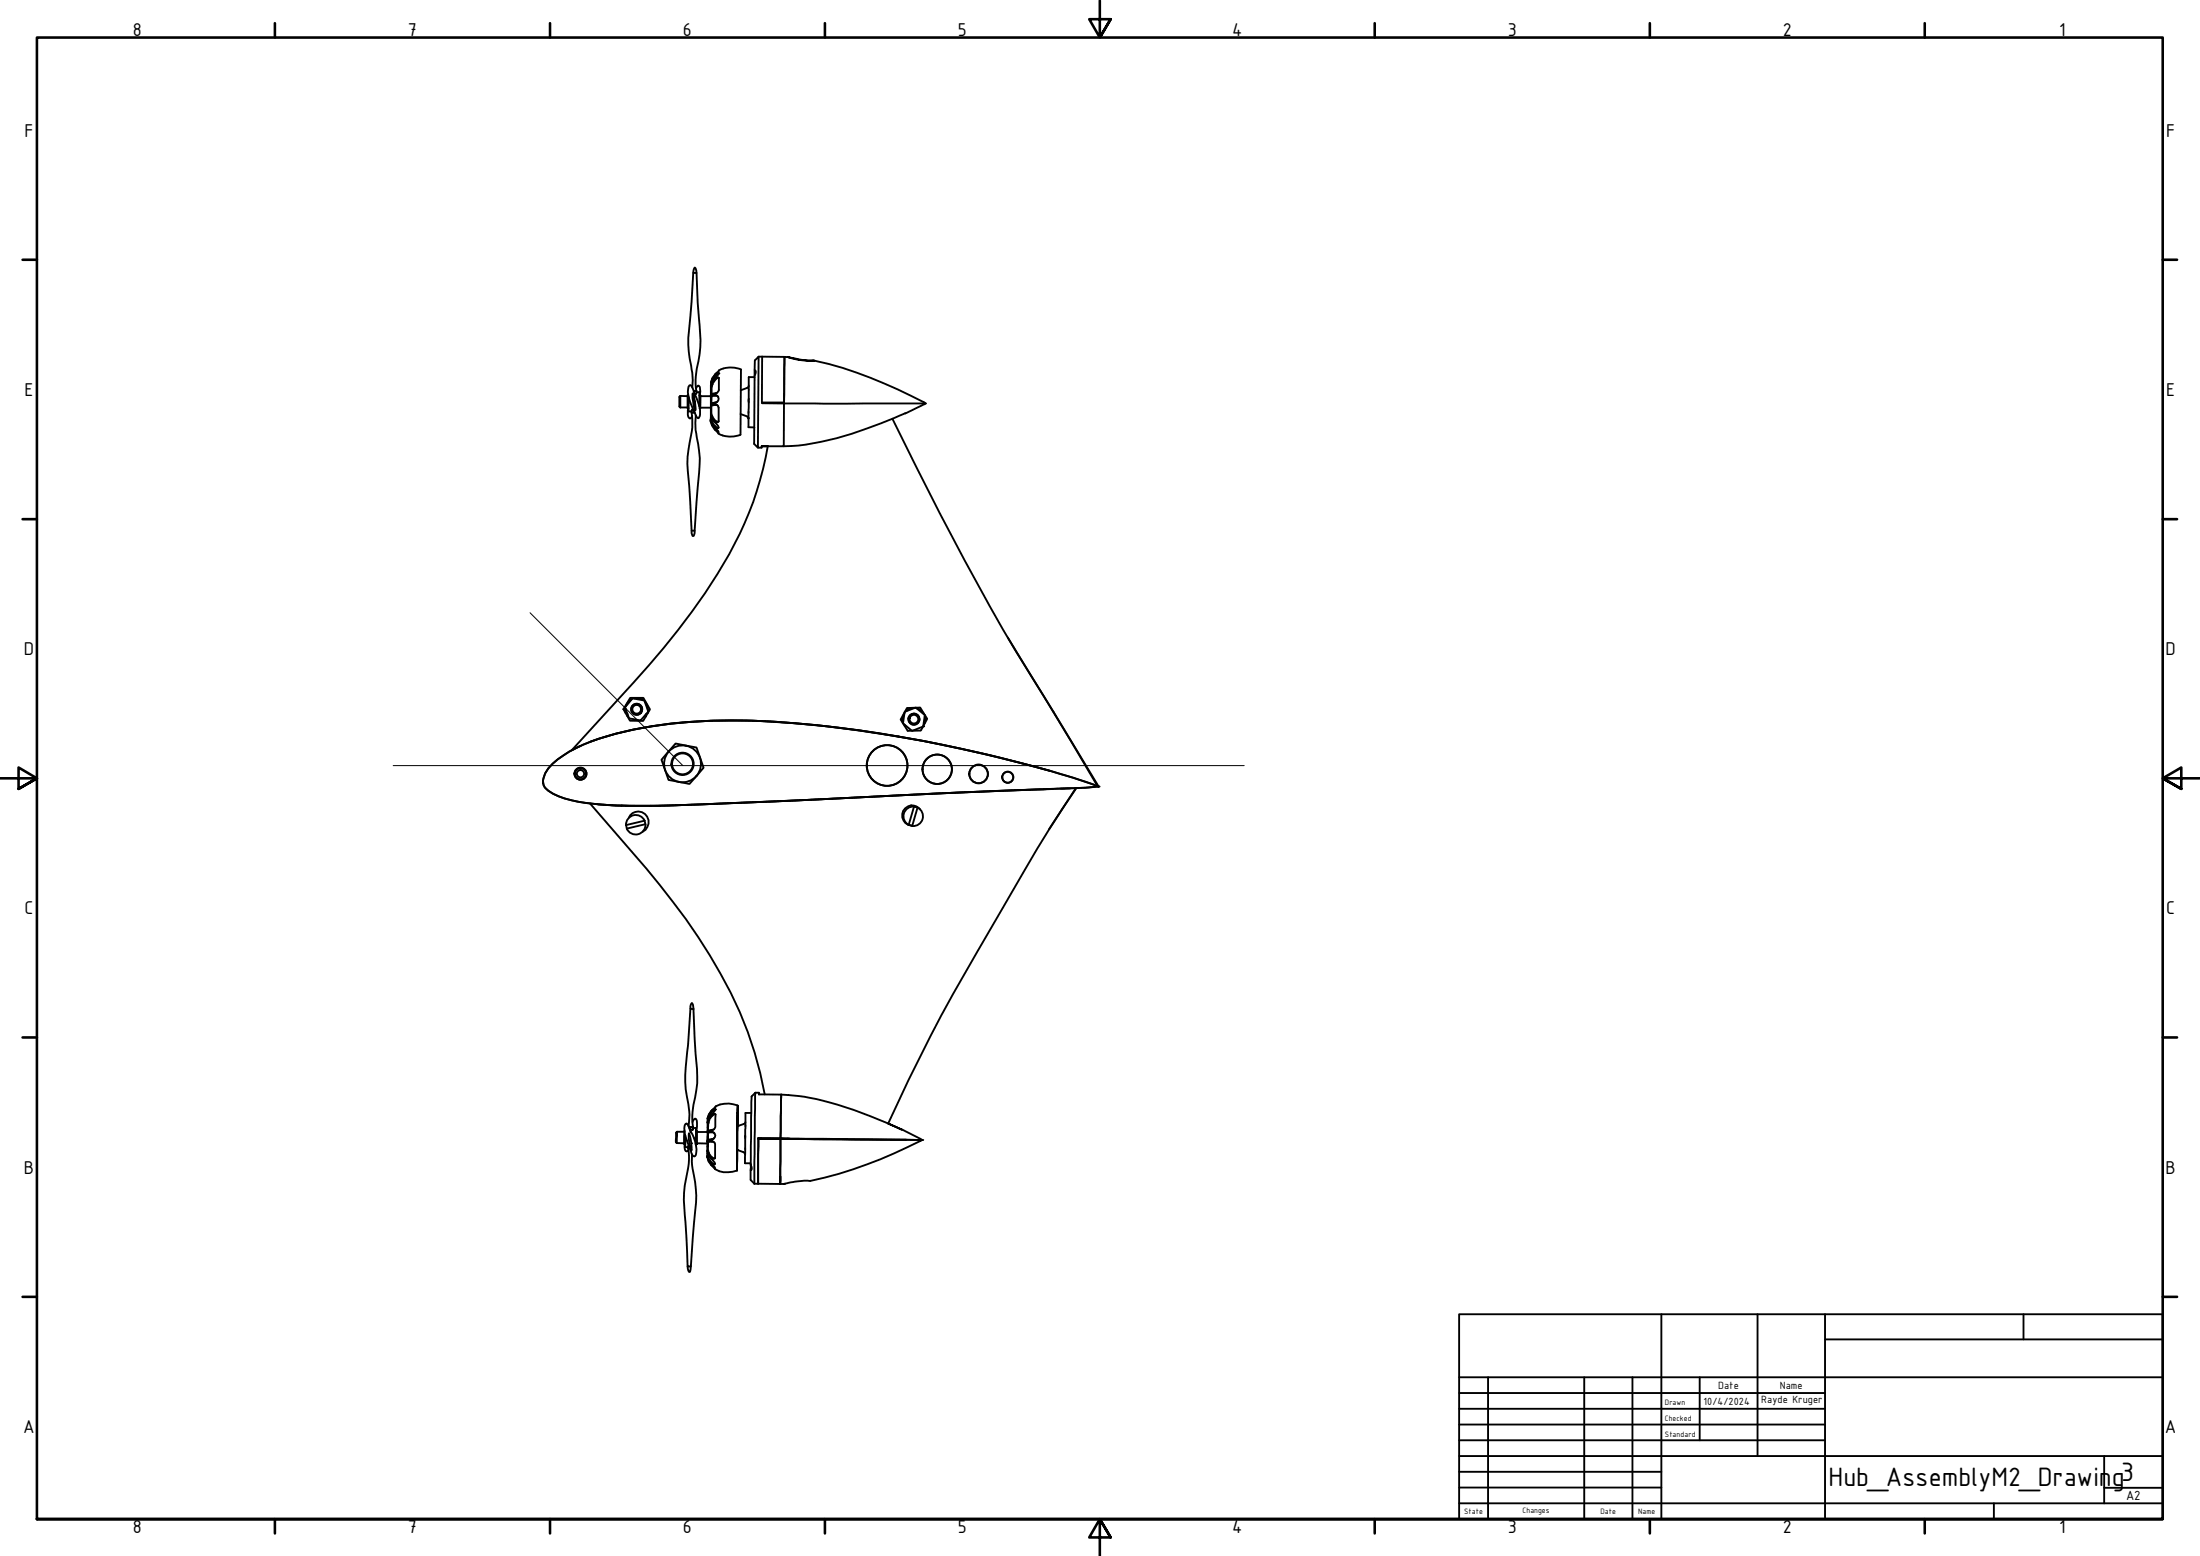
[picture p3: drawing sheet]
<svg xmlns="http://www.w3.org/2000/svg" width="594mm" height="420mm" viewBox="0 0 594 420" stroke-linecap="round" stroke-linejoin="round" font-family="sans-serif">
<!-- layer: Visible (ISO) -->
<g fill="#000">
<circle cx="191.9" cy="113.4" r=".25"/>
<circle cx="191.9" cy="113.5" r=".25"/>
<circle cx="192" cy="109.4" r=".25"/>
<circle cx="192" cy="104.4" r=".25"/>
<circle cx="192.1" cy="112.4" r=".25"/>
<circle cx="192.2" cy="114.1" r=".25"/>
<circle cx="192.2" cy="103.8" r=".25"/>
<circle cx="194" cy="100.8" r=".25"/>
<circle cx="249.9" cy="108.9" r=".25"/>
<circle cx="168.2" cy="197.7" r=".25"/>
<circle cx="176.1" cy="196.1" r=".25"/>
<circle cx="242.5" cy="198.9" r=".25"/>
<circle cx="249.3" cy="196.1" r=".25"/>
<circle cx="167.8" cy="217.5" r=".25"/>
<circle cx="250.4" cy="200.3" r=".25"/>
<circle cx="250.5" cy="214.4" r=".25"/>
<circle cx="296.7" cy="212.4" r=".25"/>
<circle cx="192.7" cy="299.8" r=".25"/>
<circle cx="193" cy="299.6" r=".25"/>
<circle cx="186" cy="309.3" r=".25"/>
<circle cx="186.6" cy="308.7" r=".25"/>
<circle cx="191" cy="310.7" r=".25"/>
<circle cx="191" cy="312.2" r=".25"/>
<circle cx="191" cy="308.3" r=".25"/>
<circle cx="191" cy="312.3" r=".25"/>
<circle cx="191" cy="312.5" r=".25"/>
<circle cx="191.1" cy="303.2" r=".25"/>
<circle cx="191.1" cy="303.1" r=".25"/>
<circle cx="191.1" cy="305.7" r=".25"/>
<circle cx="191.1" cy="312.5" r=".25"/>
<circle cx="191.1" cy="311.3" r=".25"/>
<circle cx="191.3" cy="302.6" r=".25"/>
<circle cx="191.3" cy="313.1" r=".25"/>
<circle cx="199.1" cy="310.5" r=".25"/>
<circle cx="199.1" cy="304.1" r=".25"/>
<circle cx="201.2" cy="314.1" r=".25"/>
<circle cx="210.8" cy="307.4" r=".25"/>
<circle cx="210.8" cy="307.5" r=".25"/>
<circle cx="249" cy="307.8" r=".25"/>
<circle cx="186.1" cy="343.4" r=".25"/>
</g>
<g fill="none" stroke="#000" stroke-width=".51">
<path d="M187.2 73.7h.9M203.8 99.9l.3 .5-.3 1M203.8 97.3l1.1-1-.2 24.6-1.1-1zM204.9 96.3h.9M205.8 96.3l-.1 12.4h6l-.1 11.8h-5.9h1.6a91 91 0 0 1-13.6 34.5 205.4 205.4 0 0 1-22.6 29.3l-16.7 18.3 2.4-1.2M205.8 96.3l6 .1M211.8 96.4l-.1 12.5h38.3a122.5 122.5 0 0 0-30.1-11.5M211.8 96.4l-.1 12.3M211.8 96.4h1.1M212.8 96.4h.1a27.4 27.4 0 0 0 7 1 19.2 19.2 0 0 1-7.1-1zM183.7 106.9v3.1M183.7 106.9l-.2 .3v2.6l.2 .2"/>
<path d="M183.7 110h2M183.7 106.9l2 .1M185.9 110.2a2.33 2.33 0 0 0 .5 2.8l.5-.6M185.9 106.7h-.2v3.5h.2M186 107.2l-.1 3.9h.9M186.8 111.4l.1 4a42.2 42.2 0 0 0-.8 15.9l.7 12.6 .3 .9a1.4 1.4 0 0 0 .5-1.5l.8-11.7a34 34 0 0 0-.4-14.5l-.2-2.9 .1-2.1M186.8 111.4h.8M186.9 104.6a40.6 40.6 0 0 0-.9-9.6 86.8 86.8 0 0 1 .8-13.6l.4-7.7 .4-1.5 .5 1.5 .6 12.1a36.4 36.4 0 0 1-.7 14.8l-.2 2 .2 3M187.1 106.2a11.8 11.8 0 0 1 .7 4.6 11.8 11.8 0 0 1-.7-4.6zM187.3 110.8l-.4-.2-.1 .1v.7M187.3 105.6h.8l-.2 .8-.4-.2M187.5 106.3a10.4 10.4 0 0 1 1.5 6l-.3 .5-.3 .1-.4-.6-.5-1.3"/>
<path d="M187.7 107l-.6-2.1-.6-.9a1.03 1.03 0 0 0-.7 1.2 12.8 12.8 0 0 0 1.7 6M188 104.9l.4-.7 .2-.1 .4 .4v2.3M188.1 105.9h.7v3.9M188.8 106.8h.4l-.1 3.5h-.2M189.1 110.1h2.9M189.2 107h2.8M191.9 113.8a6.6 6.6 0 0 0 2.1 3.1M191.9 113.8h.1M192 107l-.1 6.8M192 107v-.1a13 13 0 0 1 .3-4.7l1.5-1.8a4.9 4.9 0 0 1 5-1l1.3 .4-.1 17.6a7 7 0 0 1-6-.3 2.17 2.17 0 0 0-1-1.7l-.7-.9-.4-1M192 106.9a1.21 1.21 0 0 1 1.4-.2 1.21 1.21 0 0 1 .6 1.4 1.64 1.64 0 0 1-1.7 .8l-.3 .2 .2-2zM192 109.4a1.31 1.31 0 0 1 2.1 .7v3.6l-.2 .3h-.5a2.77 2.77 0 0 1-1.3-3.3z"/>
<path d="M192 112.1l.3 1 1.1 1.2a1.1 1.1 0 0 1 .5 1.3 2.21 2.21 0 0 1-1.8-2.9v-.1M192.1 113.3a2.35 2.35 0 0 0 2 2.2M192.1 111.7a2.25 2.25 0 0 0 1.8 2.2l.2-.1M192.2 103.6v-.2a2.75 2.75 0 0 1 1.8-2.7l.1 .3-1.8 2.1-.3 1.1M192.2 107l.3-.1a1.35 1.35 0 0 1 1.4 .2M192.2 114.4l.9 1.5 .9 .9M193 108.8h.1M193.2 102.2l.5-.3 .4 .2v3.2l-.4 .7-.5 .3-1.2 .3 .2-.2v-1.9l-.2-.1 .3-1.1zM193.6 106.1l-1.4 .3M193.7 108.4l-1.6 .5M193.8 109.5l-.6-.2-1.1 .3M194.1 100.8l-.4 .1a4 4 0 0 0-1.5 2.5"/>
<path d="M194.1 102h-.2a2.62 2.62 0 0 0-1.7 2.5M200 111.8l1.7 .7 .4 .5M201.7 104.8l-1.7 .6M202.1 112.9v.1M202.2 107.7v.9M202.2 104.2l-.4 .5M203.8 101.8h-1.6l-.1 9.4v4.2h1.6M205.7 108.9h6M241 113.1a849.1 849.1 0 0 0 33.4 63l14.8 24.1 7.2 12.1M249.9 108.9l-.7 .4a129.2 129.2 0 0 1-27.5 10 43.3 43.3 0 0 1-10.1 1.2M205.7 120.5v.4h-1M186.8 143.3h.8"/>
<path d="M272.2 172.2l24.5 40.2M168.9 191.3v1.2M169.4 192.7v.7M170.2 188.4h3.5l1.8 3.2-1.8 3.1-3.6-.1-1.8-3.1zM170.6 188.8l-.8 .6-.8 1.3M170.8 188.6l3.2 .5 1.1 3-2.1 2.4-3.1-.5-1.1-3zM171.2 188.6h1.5l.9 .4M174.1 189.5l.7 1.1 .1 1M174.4 192.8v.7M174.9 191.6v.1M174.9 192.3v.3M243.9 195.4l2.4 1.9"/>
<path d="M244.2 192.6l-.4 1.1v1.5M244.3 195.7v.3M244.3 192.3l-.5 3M244.3 192.2l3-1.1 2.4 2-.4 3M246.9 191.2l-1 .1-1.2 .7M247.2 191.1l-2.3 .1-1.7 3.1 1.9 3h3.6l1.7-3.2-.7-1M247.3 191.1h1.2l1.2 1.9M247.6 191.3l1.3 .7 .6 .8M249.2 196.2l-2.8 1.1M249.7 193.4l.1 1.8M149.2 206.3a39.5 39.5 0 0 1 16.9-8.1 142.9 142.9 0 0 1 48.6-2.9 360.2 360.2 0 0 1 80.6 16.6l1.4 .5-3.5 .3-49.9 2a2029 2029 0 0 1-71.4 2.9 64.3 64.3 0 0 1-19.4-2 11.5 11.5 0 0 1-5.4-3 3.5 3.5 0 0 1 .1-3.7l.8-1.3zM149.3 206.2a32.6 32.6 0 0 1 12.6-6.8 122.9 122.9 0 0 1 41.5-4.8 349.1 349.1 0 0 1 71.6 11.2 186.4 186.4 0 0 1 21.3 6.5l.4 .1-3.6 .3-50.8 2.1a2532.5 2532.5 0 0 1-67.4 2.8 77.6 77.6 0 0 1-22.3-2 12 12 0 0 1-5.5-3 3.7 3.7 0 0 1 .2-3.9l.8-1.3z"/>
<path d="M159.3 200.3a110 110 0 0 1 37.9-5.8 295.3 295.3 0 0 1 61.2 7.5l8.7 1.9 16.6 4.3M159.3 217a372.2 372.2 0 0 1 25.9 31.2 136.9 136.9 0 0 1 16.7 30.5l1.9 5.5 1.5 5.6 1.2 5.7M175.6 217.6h.1M179.6 207.9l-1-2.8 3.8-4.3 5.7 1 1.9 5.5-1.9 2.2M179.6 207.9l.9 2.7 5.7 1.1 1.9-2.2M179.6 207.9a5 5 0 0 0 8.5 1.6M179.6 207.9a5 5 0 0 1 5.7-6.5 5 5 0 0 1 2.8 8.1M244.7 218.6a2.63 2.63 0 0 1 2.1-.8l-1.4 5a2.64 2.64 0 0 1-.7-4.2zM246.8 217.9l1 .2M248.5 218.5a2.73 2.73 0 0 0-4.3 .1 2.73 2.73 0 0 0 1 4.1M284.2 213l-24.9 1-31.1 1.5a1813.7 1813.7 0 0 1-54.3 2.1l-7.5-.1-5-.3M289 212.9l-2.6 .1"/>
<path d="M290.5 212.8a470.6 470.6 0 0 0-20.1 33.1 568 568 0 0 0-25 45.7l-5.6 11.8 3.7 1.6a103.1 103.1 0 0 0-26.3-8.9l-6.3-.5M290.6 212.8l-7.3 11.1M296.5 212.3l.2 .1M169.1 222.8l.2 1M169.2 223.8l5.1-1.2a2.64 2.64 0 0 1-2 2.7 2.64 2.64 0 0 1-3-1.5M169.8 220.8a2.83 2.83 0 0 1 4.6-.8 2.83 2.83 0 0 1-.9 4.6M174 221.6l.2 1M174.1 221.6l-5.1 1.2a2.64 2.64 0 0 1 2.1-2.7 2.64 2.64 0 0 1 3 1.5M245.4 222.7l.7 .2M245.4 222.7l1 .3M246.4 223a2.64 2.64 0 0 0 2.7-1.9 2.64 2.64 0 0 0-1.3-3l-1.5 5M186.4 272.3l.9 .2"/>
<path d="M187.3 272.5l-.2-1.1-.3-.5a1.37 1.37 0 0 0-.4 1.4l-.9 11.9a37.2 37.2 0 0 0 .5 14.9l.2 1.9-.3 3.1M187.3 272.5l.5 12.1a33 33 0 0 1-.7 14.7l-.2 2 .2 3M193.2 299.6l-.4 .1a3.5 3.5 0 0 0-1.5 2.3M199.2 298.5a6.7 6.7 0 0 0-6 .4 5 5 0 0 0-2.1 4M204 295.1l-1.1 1-.2 18.5 .3 .9-.3 .5 .1-1.4M204 295.1l-.3 24.5M204 295.1h1M205 295.5v-.4l-.1 .4 6 .1M210.9 295.6l-.1 11.8M182.8 308.7h1.9M182.8 305.6v3.1M182.8 305.6a1.39 1.39 0 0 0-.2 1.5 1.28 1.28 0 0 0 .2 1.6"/>
<path d="M182.8 305.6h2M184.8 305.4l-.1 3.5h.3M184.9 308.9l-.1 .8a1.01 1.01 0 0 0 .7 1.2l.4-.4M185 306.6v3.1l.8 .1M185.9 310.1l.2 2-.2 3a35.6 35.6 0 0 0-.8 15l.6 11.9 .9-.1M186 309.3l-.2 .8h.6M186.1 304.3h1M186.1 306a10.7 10.7 0 0 1 .6 4.6l-.6-2.1zM186.3 305.2a9.4 9.4 0 0 1 1.5 6.8l-.3 .3-.5-.3-.8-2.4M186.5 305.8v-.1a3.9 3.9 0 0 0-1.1-2.3 1.37 1.37 0 0 0-.6 1.9 14.2 14.2 0 0 0 1.5 4.7M186.9 311.7a21.5 21.5 0 0 0 .8 7.5 38.7 38.7 0 0 1-.3 11.2l-.8 11.5a1.44 1.44 0 0 1-.5 1.5l-.2-.3-.2-1.1M187 303l.7-1a1.36 1.36 0 0 1 .5 1.6l-.2 1.8"/>
<path d="M187.1 304.3v.7a.74 .74 0 0 1-1-.4M187.1 304.3h-.2M187.1 304.6h.9M188 305.4l-.1 3.5h.3M188 305.4v-.8l-.1 4.5M188 308.9l-.1 .3M188 305.4h.3M191 311a4.1 4.1 0 0 0 2 4.1v.5a6.4 6.4 0 0 0 6 .5M191 308v.3a5.3 5.3 0 0 0 1.4 4.9 1.05 1.05 0 0 1 .6 1.2 2.33 2.33 0 0 1-1.9-2.9M191 308.3l.4-.2a1.28 1.28 0 0 1 1.7 .9v3.7l-.6 .2a2.83 2.83 0 0 1-1.3-3.4v-1.1zM191 312.3a5.9 5.9 0 0 0 2 3.3M191.1 305.4l-.1 2.6"/>
<path d="M191.1 305.7h-2.8v-.3l-.1 .2v3.3v-.2l2.8 .1M191.1 312.1a2.38 2.38 0 0 0 1.9 2.2M191.1 310.6a2.25 2.25 0 0 0 1.8 2.2l.2-.1M191.2 305.3l.1-2-.2-.1a2.72 2.72 0 0 1 1.7-2.5l.4 .3v3.3a1.85 1.85 0 0 1-2.1 1.1M191.2 307.8l-.1-2.1a1.26 1.26 0 0 1 1.4 0 1.26 1.26 0 0 1 .5 1.4l-.5 .5-1.5 .4M191.2 308.4l1.3-.1 .3 .2M191.2 305.9l1-.2 .8 .3M191.2 307.8l-.2 .2M191.2 305.3l-.1 .1M191.3 302.4v-.4h-.2a3.1 3.1 0 0 1 2-2.6 .96 .96 0 0 1-.6 1.1 4.8 4.8 0 0 0-1.4 4.7v.2M191.5 313.5l.7 1.1 .8 .8M192.7 305l-1.5 .3"/>
<path d="M192.8 307.3l-.3 .3-1.3 .2M193.2 300.9h-.4a2.91 2.91 0 0 0-1.5 2.4M201.2 306.7v.6M201.3 303l-.4 .5-1.8 .6 .1-5.5-.2 17.5 .1-15.7v10.1l1.7 .6 .4 .5M202.7 316v2.6l1 1M202.9 300.5h-1.6l-.1 4.5v9.1h1.6M203.7 319.6h1M204.7 319.6l6 .1M204.8 307.3l-.1 12.3M204.8 307.3l6 .1M204.8 307.3h.1M204.8 307.3l8 .1"/>
<path d="M204.8 307.4l6 .1zM204.8 307.5l-.1 12.1M204.9 307.4h.1M210.7 319.7h1.1M210.8 307.4h2M210.8 307.5l33.7 .3M210.8 307.5l38.2 .3M210.8 307.5l-.1 12.2 .1-2M210.8 307.5l-.1 12.2M210.9 307.4v.1M212.8 307.4l36.2 .4M212.8 307.4h.4"/>
<path d="M243.5 305l5.5 2.8M248.9 307.8h.1M249 307.8a119.1 119.1 0 0 1-30.5 11.1l-3.8 .2-3 .6"/>
<circle cx="171.9" cy="191.5" r="1.49"/>
<circle cx="171.9" cy="191.5" r="1.17"/>
<circle cx="246.8" cy="194.2" r="1.49"/>
<circle cx="246.8" cy="194.2" r="1.17"/>
<circle cx="156.7" cy="208.9" r="1.49"/>
<circle cx="156.7" cy="208.9" r=".98"/>
<circle cx="156.7" cy="208.9" r="1.62"/>
<circle cx="184.3" cy="206.3" r="2.83"/>
<circle cx="184.3" cy="206.3" r="3"/>
<circle cx="239.6" cy="206.7" r="5.5"/>
<circle cx="253.1" cy="207.7" r="4"/>
<circle cx="264.3" cy="209" r="2.51"/>
<circle cx="272.1" cy="209.9" r="1.49"/>
</g>
<!-- layer: Border (ISO) -->
<g fill="none" stroke="#000" stroke-width=".7">
<path d="M74.2 6.3v3.8M148.5 6.3v3.8M222.8 6.3v3.8M297 .2v9.9l-2.9-4.9h5.8l-2.9 4.9 2.9-4.9M371.2 6.3v3.8M445.5 6.3v3.8M519.7 6.3v3.8M6.1 70.1h3.9M584 70.1h3.9M6.1 140.2h3.9M584 140.2h3.9M0 210.2h10l-5-3v5.8l5-2.8-5 2.8"/>
<path d="M594 210.2h-10l5-3v5.8l-5-2.8 5 2.8M6.1 280.1h3.9M584 280.1h3.9M6.1 350.2h3.9M584 350.2h3.9M10 410.2v-400.1h574v400.1h-574h574M74.2 410.2v3.9M148.5 410.2v3.9M222.8 410.2v3.9M299.9 415.1l-2.9-4.9 2.9 4.9h-5.8l2.9-4.9v10M371.2 410.2v3.9M445.5 410.2v3.9"/>
<path d="M519.7 410.2v3.9"/>
</g>
<!-- layer: Title (ISO) -->
<g fill="none" stroke="#000" stroke-width=".51">
<path d="M394 354.9h190v55.3h-190zM448.6 354.9v55.3M474.6 354.9v38.3M492.8 354.9v55.3M546.4 354.9v6.8M394 376.2h98.8M394 371.9h190M401.8 371.9v38.3M427.8 371.9v38.3M440.8 371.9v38.3M459 371.9v17M492.8 361.7h91.2"/>
<path d="M394 380.4h98.8M394 384.7h98.8M394 388.9h98.8M394 393.2h190M394 397.4h54.6M568.2 393.2v12.7M394 405.9h190M394 401.7h54.6M538.4 405.9v4.3M568.2 401.7h15.8"/>
</g>
<!-- layer: Sketch Geometry (ISO) -->
<path d="M143.1 165.5l41.3 41.2M106.2 206.7h229.8" fill="none" stroke="#000" stroke-width=".27"/>
<g font-size="7.7">
<text x="493.8" y="401.3">Hub_AssemblyM2_Drawin</text>
<text x="570.3" y="401.3">g3</text>
</g>
<g font-size="5.4">
<text x="35.9" y="9.8">8</text>
<text x="110.2" y="9.8">7</text>
<text x="184.4" y="9.8">6</text>
<text x="258.6" y="9.8">5</text>
<text x="332.7" y="9.8">4</text>
<text x="407.2" y="9.8">3</text>
<text x="481.4" y="9.8">2</text>
<text x="556" y="9.8">1</text>
<text x="6.6" y="36.9">F</text>
<text x="584.9" y="36.9">F</text>
<text x="6.6" y="106.9">E</text>
<text x="584.9" y="106.9">E</text>
<text x="6.5" y="176.9">D</text>
<text x="584.8" y="176.9">D</text>
<text x="6.6" y="246.9">C</text>
<text x="584.9" y="246.9">C</text>
<text x="6.5" y="316.9">B</text>
<text x="584.8" y="316.9">B</text>
<text x="6.3" y="386.9">A</text>
<text x="584.6" y="386.9">A</text>
<text x="35.9" y="414.1">8</text>
<text x="110.2" y="414.1">7</text>
<text x="184.4" y="414.1">6</text>
<text x="258.6" y="414.1">5</text>
<text x="332.7" y="414.1">4</text>
<text x="407.2" y="414.1">3</text>
<text x="481.4" y="414.1">2</text>
<text x="556" y="414.1">1</text>
</g>
<text font-size="3.9" x="574.1" y="405.1">A2</text>
<g font-size="3">
<text x="464" y="375.1">Date</text>
<text x="480.6" y="375.1">Name</text>
<text x="460" y="379.4">10/4/2024</text>
<text x="475.6" y="378.8">Rayde Kruger</text>
</g>
<g font-size="2.3">
<text x="449.6" y="379.4">Drawn</text>
<text x="449.6" y="383.6">Checked</text>
<text x="449.6" y="387.9">Standard</text>
<text x="395.4" y="408.8">State</text>
<text x="411.1" y="408.5">Changes</text>
<text x="432.2" y="408.8">Date</text>
<text x="442.4" y="408.8">Name</text>
</g>
</svg>
